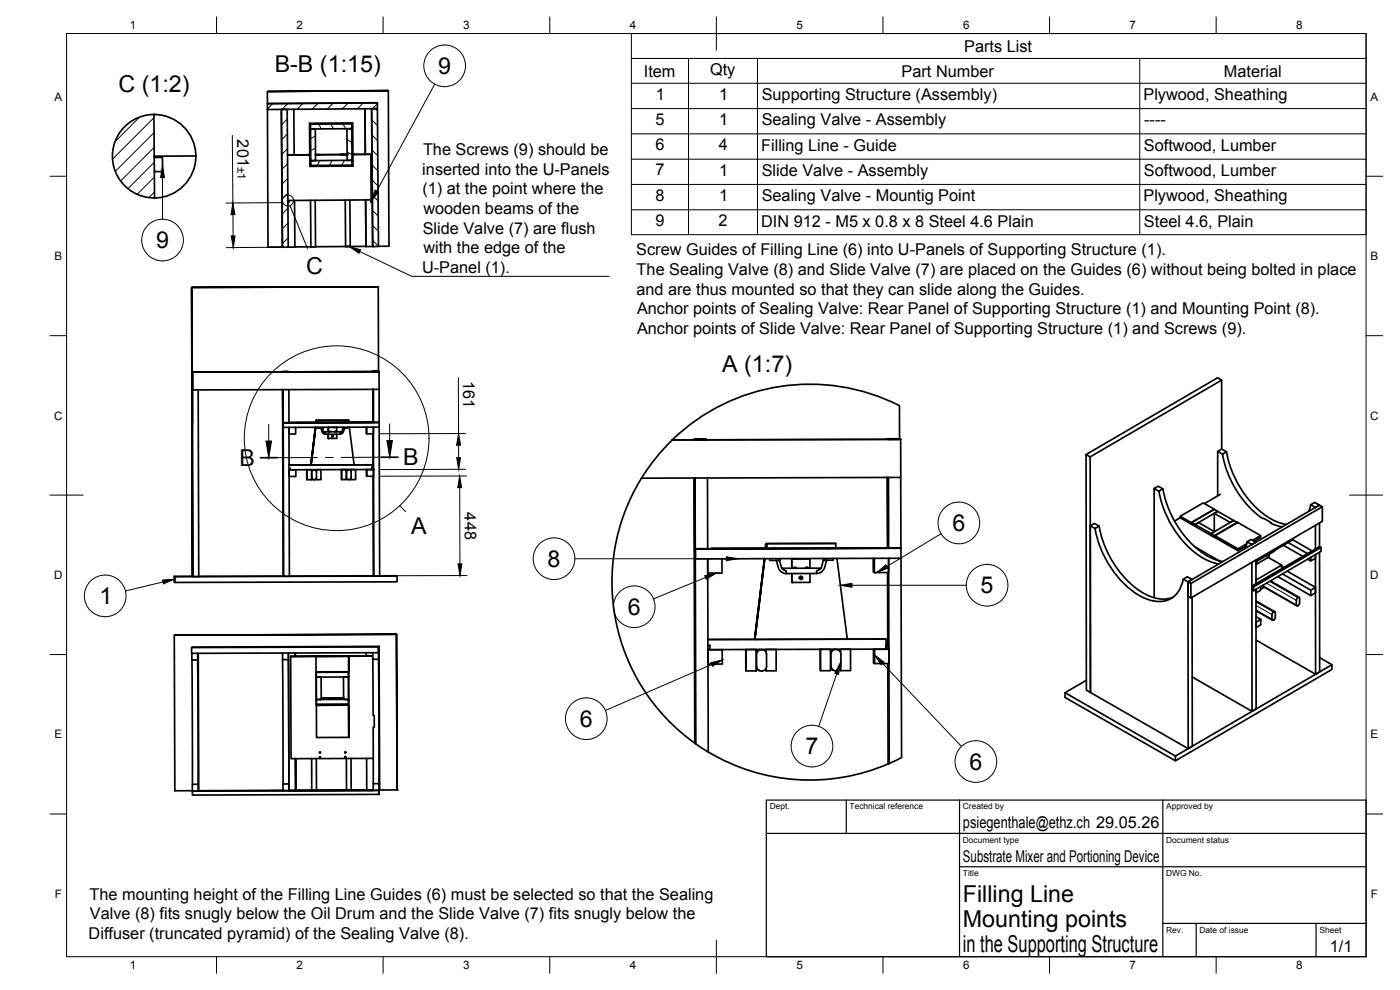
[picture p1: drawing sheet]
<svg xmlns="http://www.w3.org/2000/svg" width="420mm" height="297mm" viewBox="0 0 420 297" stroke-linecap="round" stroke-linejoin="round" font-family="sans-serif">
<g fill="none" stroke="#000" stroke-width=".51">
<path d="M46.1 34.4h.1M46.2 34.3a12.5 12.5 0 0 0-12.5 12.7 12.5 12.5 0 0 0 12.7 12.4M80.2 27.5l.1 3.6M80.3 31.1v1.8M80.3 31.1l33-.2v1.7l-33 .3M80.3 32.9l.1 41.3 4.3-.1M84.4 32.8l.4 41.4M84.5 32.8h1.7l.3 41.4h-1.7zM88.2 32.8l.1 13.7M92.9 37l12.9-.1-.2 .3M93.2 37.3l-.3-.3v1.4l.3 .3-.3-.3 .1 10.1 .3-.3-.1-9.5h1.4l.1 9.5h-1.4l-.3 .3v1.4M93.2 37.3l12.4-.1v1.4l-12.4 .1z"/>
<path d="M105.8 36.9l.1 1.4-.3 .3h-1.5l.1 9.5h1.4v-9.5l.3-.3v10.1l-.3-.3 .3 .3v1.4l-.3-.2M109.5 32.6l.1 13.7M111.5 32.6h1.8l.3 41.4h-1.8zM111.5 32.6l.2 27.4M113.3 30.9l-33 .2M116.5 27.2l.2 46.7h-3.1M116.5 27.2l-36.3 .3 36.3-.3M46.3 47.3l2.2-.1a3.9 3.9 0 0 1 .3 2.8l-.2 1.5h-2.3M46.3 59.4h.1M58.8 46.8a12.5 12.5 0 0 0-12.6-12.4l.2 25M58.8 46.8a12.5 12.5 0 0 1-12.4 12.6M58.8 46.8l-12.5 .1"/>
<path d="M93 46.4h-1.3h1.3M93 46.4l-6.7 .1M93.3 48.2l12.3-.1v1.5h-12.3zM93.3 49.6l-.3 .3 12.9-.1M94.7 46.4h1.2zM102.1 46.4h1.4zM104.2 46.4h-9.5M104.2 46.3h-.3M105.9 46.3h.4zM105.9 46.3h5.4l.1 13.7-25 .2 .3 .2v.3l-.3 .1M109.7 60l.1 14zM88.4 60.1l.1 14-2 .1"/>
<path d="M93.2 60.1l.1 14M93.3 74.1h1.4M93.3 74l-4.8 .1M94.6 60.1l.1 14M105 60l.1 14h-1.4l-.1-14M109.8 73.9l-15.1 .1M111.4 60.2v.2zM111.7 60.6l.1 13.4h-2M111.7 60v.6M111.7 60l-.3 .1v.5h.3M57.5 86.2l.3 86.7zM57.5 86.2l56-.1z"/>
<path d="M113.5 86.1l.1 25.4M57.6 111.6h1.7zM57.6 111.6l.3 61.4M57.6 111.6l.1 15.3 .1-15.3M57.7 111.7l1.8-.1zM57.7 111.7l56-.2zM57.7 111.7l.1 5.3zM57.7 111.7l.2 61.3h1.7l-.1-56M59.3 111.6h.1M84.8 111.5h1.7zM84.8 111.5h.1M84.8 116.9l.2 56"/>
<path d="M84.8 116.9l.3 56h1.7l-.1-44.7v2h2v-2M84.9 111.6h1.8zM85 111.6h.1M86.5 111.5v.1M86.7 116.9v9.9M111.9 111.4h1.7zM111.9 111.4h.1M112 111.5h1.7zM112 111.5h.1M113.7 111.5l.1 5.3-56 .2M113.8 116.8v10M366.6 114.1l-39.4 23"/>
<path d="M83.2 137.3h-5M85 126.8h28.8zM85 126.8v1.4zM94.7 128.2l-1.4 11.3zM94.7 128.2l-1.4 11.3 1.4-11.3M94.8 126.7l-7.6 .1M94.8 126.8h.2M94.8 126.2v.6zM94.9 126.1l.1 .1M94.9 126.1l-.1 .7M94.9 126.1h.1M94.9 126.2v.6"/>
<path d="M94.9 126.2h.1M95 126.1h9.7v.7h-9.7M95 126.2l-.1 .6M95 126.1v.7M95.4 128.2v.2h1.4M95.9 126.8h.3zM96.2 128.4a2.15 2.15 0 0 0 1.5 1.9M96.7 128.2l.1 .2M96.8 128.4l.2 1 .7 .5v.4M97.1 129.5h5.5M97.7 130.3h4.3M98.5 131.5h.1"/>
<path d="M98.5 128.3h2.5v1.2M98.5 128.2h.1M98.5 128.3h.1M98.5 128.2v1.3M98.5 130.3v1.2M98.5 131.5h2.5M99.1 129.5h-.3M99.2 129.5h-.5M100.7 129.5h-.2M100.8 129.5h-.4M101 130.3v1.2M101.1 131.5h-.1"/>
<path d="M102.6 129.5l-.6 .4v.4M103 128.4l-.4 1.1M103 128.4h.1M103 128.2l-.1 .2M103.5 128.4a2.22 2.22 0 0 1-1.5 1.9M103.5 126.8h.3zM104.3 128.2v.2h-1.3M104.7 126.1h-9.7v.7M104.7 126.7h.1M104.8 128.2l1.5 11.3h-13M106.3 139.5h5.4v1.4l-24.9 .1M109.9 128.2v1.9l2.2 .1v-2l.1 44.7"/>
<path d="M110.1 128.2v2M111.7 139.5h-24.9M111.9 130.2l.1 10.1M112 126.7l-.1-9.9v9.9h-7.2M112 126.7v-9.9l.1 10M112 126.7l-24.8 .1M113.8 126.8v1.4h-28.8M113.8 128.2l.1 44.6h-1.9M114.5 137.2h5M201.7 132l68.6-.2v11.4l-77.8 .3M201.7 132l-4.9 5.5-4.3 6M208.2 131.8h3.8z"/>
<path d="M208.2 131.8v.2M208.3 131.8v.2M208.6 132h3.7zM208.6 132h.1M212 131.8h.1M212 131.8v.2M212.3 132h.1M266.3 131.7l3.7-.1zM266.3 131.7h.1M266.6 131.8h3.7zM266.6 131.8h.1M269.9 121.7l.1 9.9"/>
<path d="M269.9 121.7a59.4 59.4 0 0 0-68.1 10.3M270 131.6v.1M270 131.7v.1M270.3 131.8l-68.6 .2M325.9 136.4l1.3 .7 .1 70.7-1.3-.7zM365.4 135.4l1.2-.7 1.5 .9-1.2 .7zM365.4 135.4v13.4M366.6 134.7v-20.6l-1.2-.7-39.5 23M366.9 136.3a30.6 30.6 0 0 0 12 19.3M368.1 135.5a29.8 29.8 0 0 0 14.1 20.6l1.9 .8 1.9 .5M86.8 140.3l.2 .1v.5h-.2M88.7 140.9l.1 2.1h-2v-2h2"/>
<path d="M92.1 140.9v3M92.1 140.9h1.4v3h-1.4zM93.5 143.5l.5 .4M94 140.9l-.5 .4M94.2 141h.1M94.2 144h.1M94.2 140.9l-.6 .4v2l.2 .4 .4 .2M94.3 140.9l.5 .2 .2 .5-.1 1.9-.6 .4M94.5 141h.1M94.9 143.6v.3M94.9 140.9v.4M94.9 141.4v-.5h1.4v3h-1.4v-.4"/>
<path d="M102.5 140.9v3M102.5 140.9h1.4v3h-1.4zM104 143.4l.4 .5M104.2 141.1l.5-.2 .6 .4 .1 2a.7 .7 0 0 1-.7 .6 .7 .7 0 0 1-.7-.6v-1.7zM104.4 140.9l-.5 .4M104.9 140.9l.1 .1M105.3 143.6v.3M105.3 140.9v.3M105.3 141.3v-.4h1.4v3h-1.4v-.4M109.9 140.9l.2 2h2v-2M110.1 140.9v2M111.7 140.8l.4 .1h-2.1"/>
<path d="M111.7 140.4v.3zM111.7 140.3h.4v.5h-.4zM112 142.9v29.9M192.5 143.4a59.4 59.4 0 0 0 16 79.6M208.3 143.4l.2 21.3 .1-21.3 .2 79.8-.3-.2zM212.3 143.4l.1 21.3M266.6 143.2l-.1 21.2-.2-21.2v21.2h-15.5M266.6 143.2l.1 21.3M270.3 143.2l.1 21.3M327.2 157.8l1.2-.8 1.5 .9-1.3 .7zM327.2 157.8l.1 50 29.3 16.8M328.6 158.6a30.1 30.1 0 0 0 13.3 20.1 9.2 9.2 0 0 0 10.4 .3 8.5 8.5 0 0 0 2.8-5.3"/>
<path d="M329.9 157.9a30 30 0 0 0 13.6 20.2 9.8 9.8 0 0 0 8.5 1.1M346.4 146.6l1.2-.7 1.4 .8-1.2 .7zM346.4 146.6v32.8M347.8 147.4a29.8 29.8 0 0 0 14.1 20.5l2 .8 1.9 .5M349 146.7a29.8 29.8 0 0 0 14.2 20.5l1.9 .8 1.9 .5M354.2 154.9l3.3 1.9v.5M354.2 155.3l-1.7 1M357.7 156.8l1 .6 6.7-4-1-.6-6.7 4-.2 .5M358.6 157.9l.1-.5-.1 .5M358.7 157.4l1-.6 4.8 2.7-1 .6v.6v-.6zM364.4 154l4.8 2.7 1-.5-4.8-2.8-1 .6v5.5M364.4 152.8l-3.3-1.9-6.9 4v.4l10.3 5.9 .2-.1"/>
<path d="M364.4 152.8l-6.9 4M366.2 148.3l-4.7 2.8M371.2 156.7l-1-.5-6.7 3.9 1 .6 6.8-3.8M379.1 155.5l2.5 1.4M381.4 157l3.4 1.1M393.3 151.5l1.3-.8 1.4 .9-1.2 .7zM393.4 151.4l-.6 2M394.8 157.6v7.1M396 156.9v7.1M396.9 152v4.4l-39.5 23-.8-.5-.1-4.3M52.3 172.9l.2 .1M57.8 172.9h-5.5"/>
<path d="M85 172.9h-25.4M85 172.9h.1M112 172.8l-25.2 .1M113.9 172.8l5.1-.1 .2 .1v1.8l-66.7 .2M119.2 172.8l-66.7 .2v1.8l-.2-.1v-1.8M208.7 164.7l61.7-.2zM208.7 164.7v3zM216.7 167.6v4.3h-4.3v-4.2l.2 57.9a59.4 59.4 0 0 0 53.9 3.6M229.4 167.6l-2.9 24.2 3-24.2M229.5 167.6l-2.9 24.2M229.8 164.5l-16.3 .1M229.8 163.3v1.2v-1.2"/>
<path d="M230 163.2h.1M230 163.2l-.2 1.3h.2M230 163.2l-.1 1.3 .1-1.1M230 163.1h20.8v1.4l-20.7 .1M230.1 163.1l-.1 1.4M231 167.6l.1 .6 2.8-.2M232.1 164.6h.5zM232.8 168.1l.3 .3 .9 2.7 .9 .7 1.1 .3M233.8 167.6l.1 .4M233.9 168l.6 2.3 1 .8a.69 .69 0 0 1 .5 1M234.7 170.5h11.7l-.8 .6a.71 .71 0 0 0-.5 1M237.6 167.7h5.5"/>
<path d="M237.6 167.6v.1M237.6 167.7v.1M237.6 167.7v2.8M237.6 172.1v2.6M238.1 170.5l.4-.3 .5 .3M238.8 170.5h-.5M241.7 170.5l.5-.3 .4 .3M242.4 170.5h-.5M243.1 172.1v2.6h-5.4M243.1 167.7v2.8M243.1 167.6v.1M245.1 172.1h-9.1"/>
<path d="M247.1 167.9l-.8 2.6M247.1 167.9h.1M247.2 167.6l-.1 .3M248.3 168.1l-.3 .2-.9 2.7-.8 .7-1.2 .4M248.4 164.5h.6zM250 167.6v.5h-2.8M250.8 163.1h-20.7l-.1 1.4M250.8 164.4v.1M251.2 167.6l3.1 24.2h-27.7M262.1 167.5v4.1l4.6 .2v-4.3l.2 61.6M262.4 167.5v4.3M266.4 171.8v21.6"/>
<path d="M266.6 164.5h-53.1M270.4 164.5v3l-61.7 .2M270.4 167.5l.2 59.8M355.1 173.8l1.2-.8 1.5 .9-1.3 .7zM356.5 174.6l39.5-23 .9 .4-39.5 23.1zM356.5 174.6l.1 50 1.2-.7v-44.7M357.4 175.1v4.3M358.5 164l7.5 4.3M364.5 160.7v.5M364.7 160.7v.6l6.8 3.9v-.5l-6.8-4 6.8-3.9 6.8 3.9v.6l-1.9 1.1M374 163.8l-2.5 1.4M374.1 163.2l-2.6 1.5"/>
<path d="M374.3 162.6l1.2-.7 1.4 .8-1.2 .7zM374.3 162.6l-.6 1.9M375.7 168.7l.1 44.7 1.2-.7-.1-35.9v1.1l1.5-.8v-1.1M375.7 175.8l20.3-11.8 .5 .3-20.3 11.8zM376.2 176.1v1.2M376.9 174.6l.5 .3M376.9 168v7.1M377 168.9h.4l-.1 .2M377.1 168.3l.1 .1M377.2 168.4l-.1 .1M377.2 168.4l-.3 .2M377.3 169.1l-.4 .2"/>
<path d="M378.3 160.7l-2.4 1.4M379.1 175.5l.1 .8-.8 .5M379.1 176l10.1 5.8M379.8 166.8h.1M380.2 166.5v.1M380.3 167.4l.4-.6-.3-.3-3.2 1.9M380.3 167.4l-3 1.7M380.5 167.2l4.1 2.4M381.1 166l-.2 .8-.6 .6M381.3 174.3l8.6 4.9M381.5 165.8h.1M382.4 165.2l-.6 .4"/>
<path d="M382.5 165.2l-.8 .6h-.3M384.6 170.6v-1l-7.7 4.4M384.6 170.4h.1M384.8 170.4l.1 .1zM384.9 172.2l8.5 4.9v1.6l-9.9-5.7M385.2 163.6l5.8 3.3M385.2 170.3h-.5v.3M386.3 171.4l8.5 4.8-1.4 .9M386.6 162.8l5.8 3.3M389.5 179.3l.3-.1 .2 .3M389.5 179.3l-.5 .8M390 179.5v1.4"/>
<path d="M393.4 168.3l1.4-.8v-1.1v35.9M393.4 167.2v1.1l-.9-.5M393.8 165.3l-5.8-3.3-11.1 6.4 .2-.1M394.8 176.2v1.7l-1.4 .8M396 165.7v35.9l-1.2 .7-17.8-10.2M396.5 164.3v1.1l-20.3 11.9-.5-.3v-1.2M52.3 190.6l66.7-.3zM52.3 190.6l.2 46.7 5.2-.1M57.6 196v2h1.7M57.6 198l.1 37.3M59.3 196v2M59.3 198l.2 37.3"/>
<path d="M59.5 196l.1 41.2-.1 .1 25.4-.1M84.8 197.9l.1 37.3M86.5 195.9v2h-1.7v-2M86.5 197.9l.2 37.3M86.6 195.9l.1 41.3h2M87.2 197l24.7-.1zM87.2 197l.2 30.6 24.6-.1M88.6 195.9v1M94.8 196.9h9.8l.1 4.7-.1-4.7zM94.8 196.9v4.7h9.8M109.9 195.8v1.1M111.9 195.8v2h1.7"/>
<path d="M111.9 197.8l.1 16.9M113.5 194.1l.3-.2v1.8l-.3 .1zM113.5 194.1l-56 .2M113.5 195.8l-56 .2M113.6 197.8v-2l.2-.1 .1 41.3-.2 .1v1.2M113.6 197.8l.2 37.3M113.8 193.9l-56 .2-.3 .2v1.7M119 190.3l.2 46.7-.2-46.7M212.5 193.6h.6v1.2h-.6M216.6 194.9l.2 4.3h-4.3v-4.2h4.2M223.8 194.9l.1 6.4M223.9 194.9h3v6.4h-3z"/>
<path d="M227.1 199.9v-3.6a1.5 1.5 0 0 1 1.5-1.4 1.5 1.5 0 0 1 1.5 1.4v3.6a1.44 1.44 0 0 1-1.6 1.4M227.1 199.9a1.43 1.43 0 0 0 1.4 1.4M227.9 194.9l-.6 .3-.4 .5M229 195l.2 .1M229.8 194.9v.7M229.9 195.8v-.9l3-.1v6.5h-2.9v-.8M246.1 194.8l.2 6.4M246.3 194.8h2.9l.1 6.4h-3zM250.2 194.8l-.9 .8M250.9 194.8a1.43 1.43 0 0 1 1.5 1.5v3.5a1.52 1.52 0 0 1-1.5 1.5 1.52 1.52 0 0 1-1.5-1.4v-3.6a1.44 1.44 0 0 1 1.5-1.5M251.3 194.9l.2 .1M252.1 194.8v.7"/>
<path d="M252.2 195.7v-.9h3l.1 6.4h-3v-.8M254.3 191.7h11.5l.1 3.1-53.4 .1M262.1 194.8v4.2l.4 .1h4.3v-4.3M262.5 194.8v4.3M265.9 191.8l-53.5 .1M265.9 194.7l.9 .1h-4.4M265.9 193.7v.7zM265.9 193.5l.8-.1v1.3l-.8-.1zM266.4 199.1l.1 30.1M376.9 180.3l5.7 3.2M376.9 183.2l5 2.9M377 185l1.4 .9v1.6l-1.4 .8v-1.6l1.4-.8"/>
<path d="M382.2 186l-.2 .1-.3-.3v-1.4a.57 .57 0 0 1 .3-.7 .57 .57 0 0 1 .7 .1v1.6l-.5 .6M389 180.1v1.4M389 181.5l.3 .3 .2-.1M389.6 181.7h-.1M390 180.9l-.4 .8M396 197.3l3.7 2.1v1.5l-46.9 27.4M399.7 199.4l-46.9 27.5v1.4l-33.2-19v-1.5l6.4-3.7M94.9 203.1h.1M94.9 203.2h1.5v6.7l-1.5 .1zM95 211.6h9.6h-9.6v9.7l9.7-.1M95 211.3l-.1 .1M96.4 209.5h6.7h-6.7"/>
<path d="M102.5 209.5h.6zM104.5 201.7v1.4l.2-.1-1.6 .1v6.8l1.6 .1-.2-6.9-9.6 .1v-1.5M104.6 211.3v-1.4h-9.6v1.4l9.6 .1M104.6 211.6l.1 9.6zM104.7 201.6h-9.9M104.7 201.6v9.8h-9.8l-.1-9.8M112 218.2v16.9M112.3 214.7v3.5M226.9 200.3l1 .9M229.8 200.7l.2 .6M249.3 200.3l.9 .9M252.2 200.6l.1 .6"/>
<path d="M319.6 207.8l33.2 19.1M357.8 203.1l18 10.3M57.7 235.3h1.8v2h-1.8zM57.7 237.3l56-.2v1.2l-56 .3zM84.9 235.2h1.8v2h-1.8zM84.9 237.1l-25.3 .1M86.7 237.2l25.3-.1-25.3 .1M86.7 237.2h.1M88.7 227.6v9.6zM88.7 227.6l.1 9.6M93.5 227.6l.1 9.6h1.4l-.1-9.6M93.6 237.1h-4.8"/>
<path d="M96 225.7l.1 .2M96 227.1l.1 .2M103.6 225.6l.1 .3M103.6 227l.2 .3M103.9 227.6l.1 9.5h1.4M105.3 227.6l.1 9.5M105.4 237.1h.1M110 227.5l.1 9.6h1.9M110.1 237.1h-15.1M112 235.1h1.7v2l-1.7 .1zM112 237.1l-25.3 .1M113.8 237.8v-.7v.7"/>
<path d="M119.2 237h-5.3M208.8 223.2l3.8 2.5M266.9 229.1l-.4 .1M270.6 227.3l-3.7 1.8"/>
<circle cx="99.8" cy="130.9" r=".22"/>
<circle cx="99.8" cy="130.9" r=".14"/>
<circle cx="240.4" cy="173.4" r=".49"/>
<circle cx="240.4" cy="173.4" r=".31"/>
<circle cx="96" cy="227.2" r=".14"/>
<circle cx="96" cy="225.8" r=".14"/>
<circle cx="103.7" cy="225.8" r=".14"/>
<circle cx="103.7" cy="227.1" r=".14"/>
</g>
<g fill="#000">
<circle cx="46.2" cy="34.4" r=".25"/>
<circle cx="91.7" cy="46.4" r=".25"/>
<circle cx="103.5" cy="46.4" r=".25"/>
<circle cx="104.2" cy="46.3" r=".25"/>
<circle cx="103.7" cy="74" r=".25"/>
<circle cx="111.4" cy="60.3" r=".25"/>
<circle cx="111.4" cy="60.4" r=".25"/>
<circle cx="111.8" cy="74" r=".25"/>
<circle cx="93.3" cy="139.5" r=".25"/>
<circle cx="96.8" cy="128.4" r=".25"/>
<circle cx="98.5" cy="131.5" r=".25"/>
<circle cx="102.9" cy="128.4" r=".25"/>
<circle cx="103" cy="128.4" r=".25"/>
<circle cx="103.1" cy="128.4" r=".25"/>
<circle cx="201.7" cy="132" r=".25"/>
<circle cx="111.7" cy="140.4" r=".25"/>
<circle cx="111.7" cy="140.6" r=".25"/>
<circle cx="112" cy="140.8" r=".25"/>
<circle cx="233.9" cy="168" r=".25"/>
<circle cx="237.7" cy="174.8" r=".25"/>
<circle cx="247.2" cy="168.1" r=".25"/>
<circle cx="247.5" cy="168.1" r=".25"/>
<circle cx="380.4" cy="167.2" r=".25"/>
<circle cx="381.5" cy="165.8" r=".25"/>
<circle cx="265.9" cy="193.9" r=".25"/>
<circle cx="265.9" cy="194.2" r=".25"/>
<circle cx="266.4" cy="194.7" r=".25"/>
<circle cx="105.4" cy="237.1" r=".25"/>
<circle cx="119.2" cy="237" r=".25"/>
</g>
<g fill="none" stroke="#000" stroke-width=".3">
<path d="M20 10.1h390v276.9h-390zM65 5.1v5M115 5.1v5M165 5.1v5M189.5 10.1h220.5v60.3h-220.5zM189.5 17.5h220.5M206.6 17.5v52.9M215 5.1v10M227.3 17.5v52.9M265 5.1v5M315 5.1v5M342.1 17.5v52.9"/>
<path d="M365 5.1v5M41.9 35.1l-7.4 7.4M46.2 35.3l-12.4 12.4M46.2 39.8l-11.6 11.6M81.8 31.1l-1.5 1.6M86.2 35.7l-1.7 1.7M86.3 31.1l-1.8 1.9M90.9 31.1l-1.8 1.7M95.4 31l-1.8 1.8M95.6 37.3l.9 1.4M99.3 37.2l.8 1.5M99.9 31l-1.7 1.7"/>
<path d="M102.9 37.2l.9 1.4M104.4 31l-1.7 1.7M104.8 38.6l.8 .5M109 30.9l-1.8 1.8M111.5 35.9l1.8 1.8M112.7 32.6l.6 .6M113.2 31.1l-1.5 1.5M130.5 25.2l-17.4 32.1M189.5 25h220.5M189.5 32.6h220.5M15 52.9h5M46.2 44.2l-10 10.1"/>
<path d="M46.3 48.7l-7.9 7.9M46.3 53.2l-5.1 5.1M46.4 57.6l-1.7 1.7M48.8 53.3v12.5M69.7 40.6l.2 20.3M86.3 40.2l-1.8 1.7M86.3 44.6l-1.7 1.7M86.3 49.1l-1.7 1.7M86.4 53.5l-1.8 1.8M86.4 58l-1.7 1.7M94.7 40.8l-1.5 .8M94.7 44.4l-1.5 .8"/>
<path d="M94.7 48.1l-.2 .1M96 48.2l-.8 1.4M99.7 48.2l-.9 1.4M103.4 48.1l-.9 1.5M104.1 41.9l1.5 .8M104.2 45.6l1.4 .8M111.6 40.5l1.7 1.7M111.6 45l1.8 1.7M111.7 49.5l1.7 1.8M111.7 54l1.7 1.8M111.7 58.6l1.8 1.7M189.5 40.2h220.5"/>
<path d="M189.5 47.8h220.5M189.5 55.3h220.5M410 52.9h5M69.9 64.4l.1 6.4M84.3 60.8l-16.5 .1M84.4 74.2l-16.5 .1M86.4 62.4l-1.7 1.8M86.4 66.9l-1.7 1.7M86.5 71.4l-1.7 1.7M87 61.7l5.3 12.9M107.9 75.5l15.7 7.4h59.2M111.8 63.1l1.7 1.7"/>
<path d="M111.8 67.6l1.7 1.7M111.8 72.1l1.8 1.8M189.5 62.9h220.5M15 100.7h5M137.6 113.3v16.8M410 100.7h5M80.6 127.3v5M95.2 137.3h-12M100 137.3h-2.4M114.5 137.2l-12.1 .1M116.9 127.2v5M137.6 133.6v3.7"/>
<path d="M139.7 130.1h-25.5M15 148.6h10M120 151.7l1.7 1.8M138 146.3v22.9M139.7 140.8l-25.5 .1M140.1 142.8l-25.9 .1M405 148.6h10M48.9 174.6l-11.3 2.7M140.1 172.7h-24.2M172.5 167.6h45.5M211.7 173.3l-15.6 6.4M255.7 175.6h34.3"/>
<path d="M282.4 160.2l-16.3 9.8M376.9 168.9h.5M377 168.9h.1M377.1 168.3l-.2 .3M377.1 168.5h.1M379.1 175.8l9.9 5.7M380.1 175l8.9 5.1M380.3 166.5l-.1 .1M380.9 166.1l-.3 .8M381 166l-.2 .8-.4 .4M381 174.4l8.6 4.9M381.5 165.8h.1"/>
<path d="M381.5 165.8h.2M381.7 165.8h.1M382.4 165.2l-.7 .6 .1-.2M382.4 165.4h.1M382.5 165.3v.1M384.8 170.3l.2 .1M385 170.4l-.2-.1-.1 .3M15 196.4h5M213.6 199.4l-31.9 13.8M264.9 199.1l23.7 24.9M376.9 180.5l5.3 3.1M376.9 181.7l4.8 2.7"/>
<path d="M376.9 183l4.8 2.8M410 196.4h5M251.1 202.1l-5.4 15.9M15 244.2h5M410 244.2h5M65 287v5M115 287v5M165 287v5M215 282.1v9.9M265 287v5M315 287v5M365 287v5"/>
<circle cx="133.4" cy="19.7" r="6.3"/>
<circle cx="48.8" cy="72" r="6.3"/>
<circle cx="86.4" cy="60.2" r="1.66"/>
<circle cx="101" cy="131.5" r="27.7"/>
<circle cx="287.8" cy="156.9" r="6.3"/>
<circle cx="31.6" cy="178.8" r="6.3"/>
<circle cx="166.3" cy="167.6" r="6.3"/>
<circle cx="296.2" cy="175.6" r="6.3"/>
<circle cx="190.3" cy="182.1" r="6.3"/>
<circle cx="175.9" cy="215.6" r="6.3"/>
<circle cx="243.7" cy="223.9" r="6.3"/>
<circle cx="292.9" cy="228.5" r="6.3"/>
</g>
<path d="M230 240.1h180v46.9h-180zM230 250h180M254 240.1v9.9M288 240.1v46.9M349 240.1v46.9M288 260.1h122M349 277.1h61M359 277.1v9.9M395 277.1v9.9" fill="none" stroke="#000" stroke-width=".36"/>
<g fill="#000" stroke="#000" stroke-width=".3">
<path d="M48.8 49.8l.6 3.5h-1.2zM112.6 57l1 .6-2.2 2.8zM69.9 60.9l.6 3.5h-1.2zM69.4 70.8h1.1l-.5 3.5zM104.8 74l3.4 .9-.5 1.1zM79.8 132.3h1.7l-.8 5zM116.1 132.2h1.7l-.8 5zM137.1 137.3h1.1l-.6 3.5zM137.6 130.1l.6 3.5h-1.2zM137.9 142.8l.6 3.5h-1.1zM48.8 174l3.5-.2-3.3 1.4zM137.4 169.2h1.2l-.6 3.5z"/>
<path d="M211.5 172.7l3.5-.8-3.1 1.9zM218 167.1l3.5 .5-3.5 .6zM252.2 175.6l3.5-.6v1.2zM263.1 171.8l2.7-2.3 .6 1zM213.3 198.8l3.5-.8-3 1.9zM262.5 196.5l2.8 2.2-.8 .8zM252.2 198.8l-.5 3.5-1.1-.3z"/>
</g>
<g font-size="7">
<text x="82.4" y="21.5">B-B (1:15)</text>
<text x="131.5" y="22.2">9</text>
<text x="35.5" y="27.5">C (1:2)</text>
<text x="46.8" y="74.5">9</text>
<text x="91.9" y="82.3">C</text>
<text x="216.7" y="111.5">A (1:7)</text>
<text x="71.9" y="139.9">B</text>
<text x="120.9" y="139.7">B</text>
<text x="123.4" y="160.3">A</text>
<text x="285.8" y="159.4">6</text>
<text x="164.3" y="170.1">8</text>
<text x="294.3" y="178.1">5</text>
<text x="29.9" y="181.3">1</text>
<text x="188.4" y="184.5">6</text>
<text x="174" y="218.1">6</text>
<text x="241.7" y="226.4">7</text>
<text x="291" y="231">6</text>
<text x="289" y="270.6">Filling Line</text>
<text x="289" y="278.1">Mounting points</text>
<text x="289" y="285.5">in the Supporting Structure</text>
</g>
<g font-size="4.9">
<text x="289.4" y="15.5">Parts List</text>
<text x="193.2" y="23">Item</text>
<text x="213.1" y="22.5">Qty</text>
<text x="270.6" y="23">Part Number</text>
<text x="367.3" y="23">Material</text>
<text x="196.9" y="29.9">1</text>
<text x="215.8" y="29.9">1</text>
<text x="228.6" y="30">Supporting Structure (Assembly)</text>
<text x="343.2" y="30">Plywood, Sheathing</text>
<text x="71.2" y="41.9" transform="rotate(90 71.2 41.9)">201</text>
<text x="196.7" y="37.5">5</text>
<text x="215.8" y="37.5">1</text>
<text x="228.6" y="37.6">Sealing Valve - Assembly</text>
<text x="343.4" y="37.6">----</text>
<text x="127" y="46.6">The Screws (9) should be</text>
<text x="196.7" y="45.1">6</text>
<text x="215.7" y="45.1">4</text>
<text x="228.4" y="45.2">Filling Line - Guide</text>
<text x="343.3" y="45.2">Softwood, Lumber</text>
<text x="126.7" y="52.4">inserted into the U-Panels</text>
<text x="196.7" y="52.6">7</text>
<text x="215.8" y="52.7">1</text>
<text x="228.6" y="52.8">Slide Valve - Assembly</text>
<text x="343.3" y="52.8">Softwood, Lumber</text>
<text x="126.8" y="58.3">(1) at the point where the</text>
<text x="127.1" y="64.2">wooden beams of the</text>
<text x="196.7" y="60.3">8</text>
<text x="215.8" y="60.3">1</text>
<text x="228.6" y="60.4">Sealing Valve - Mountig Point</text>
<text x="343.2" y="60.4">Plywood, Sheathing</text>
<text x="126.9" y="70.1">Slide Valve (7) are flush</text>
<text x="196.7" y="67.8">9</text>
<text x="215.7" y="67.8">2</text>
<text x="228.5" y="68">DIN 912 - M5 x 0.8 x 8 Steel 4.6 Plain</text>
<text x="343.3" y="68">Steel 4.6, Plain</text>
<text x="127.1" y="76">with the edge of the</text>
<text x="191" y="76.6">Screw Guides of Filling Line (6) into U-Panels of Supporting Structure (1).</text>
<text x="126.7" y="81.9">U-Panel (1).</text>
<text x="191.1" y="82.5">The Sealing Valve (8) and Slide Valve (7) are placed on the Guides (6) without being bolted in place</text>
<text x="191" y="88.4">and are thus mounted so that they can slide along the Guides.</text>
<text x="191.2" y="94.3">Anchor points of Sealing Valve: Rear Panel of Supporting Structure (1) and Mounting Point (8).</text>
<text x="191.2" y="100.2">Anchor points of Slide Valve: Rear Panel of Supporting Structure (1) and Screws (9).</text>
<text x="139" y="114.2" transform="rotate(90 139 114.2)">161</text>
<text x="139.4" y="153.8" transform="rotate(90 139.4 153.8)">448</text>
<text x="289" y="248.5">psiegenthale@ethz.ch 29.05.26</text>
<text x="289" y="258.6">Substrate Mixer and Portioning Device</text>
<text x="26.9" y="269.9">The mounting height of the Filling Line Guides (6) must be selected so that the Sealing</text>
<text x="27" y="275.8">Valve (8) fits snugly below the Oil Drum and the Slide Valve (7) fits snugly below the</text>
<text x="26.6" y="281.7">Diffuser (truncated pyramid) of the Sealing Valve (8).</text>
<text x="399.1" y="285.7">1/1</text>
</g>
<g font-size="3.5">
<text x="39" y="8.8">1</text>
<text x="89" y="8.8">2</text>
<text x="139" y="8.8">3</text>
<text x="189" y="8.8">4</text>
<text x="239" y="8.8">5</text>
<text x="289" y="8.8">6</text>
<text x="339" y="8.8">7</text>
<text x="389" y="8.8">8</text>
<text x="16.3" y="30.2">A</text>
<text x="411.3" y="30.2">A</text>
<text x="71.3" y="50" transform="rotate(89 71.3 50)">±1</text>
<text x="16.3" y="78">B</text>
<text x="411.3" y="78">B</text>
<text x="16.2" y="125.9">C</text>
<text x="411.2" y="125.9">C</text>
<text x="16.2" y="173.7">D</text>
<text x="411.2" y="173.7">D</text>
<text x="16.3" y="221.6">E</text>
<text x="411.3" y="221.6">E</text>
<text x="16.4" y="269.4">F</text>
<text x="411.4" y="269.4">F</text>
<text x="39" y="290.8">1</text>
<text x="89" y="290.8">2</text>
<text x="139" y="290.8">3</text>
<text x="189" y="290.8">4</text>
<text x="239" y="290.8">5</text>
<text x="289" y="290.8">6</text>
<text x="339" y="290.8">7</text>
<text x="389" y="290.8">8</text>
</g>
<g font-size="2.5">
<text x="231" y="242.9">Dept.</text>
<text x="255" y="242.9">Technical reference</text>
<text x="289" y="242.9">Created by</text>
<text x="350" y="242.9">Approved by</text>
<text x="289" y="252.8">Document type</text>
<text x="350" y="252.8">Document status</text>
<text x="289" y="262.9">Title</text>
<text x="350" y="262.9">DWG No.</text>
<text x="350" y="279.9">Rev.</text>
<text x="360" y="279.9">Date of issue</text>
<text x="396" y="279.9">Sheet</text>
</g>
</svg>
